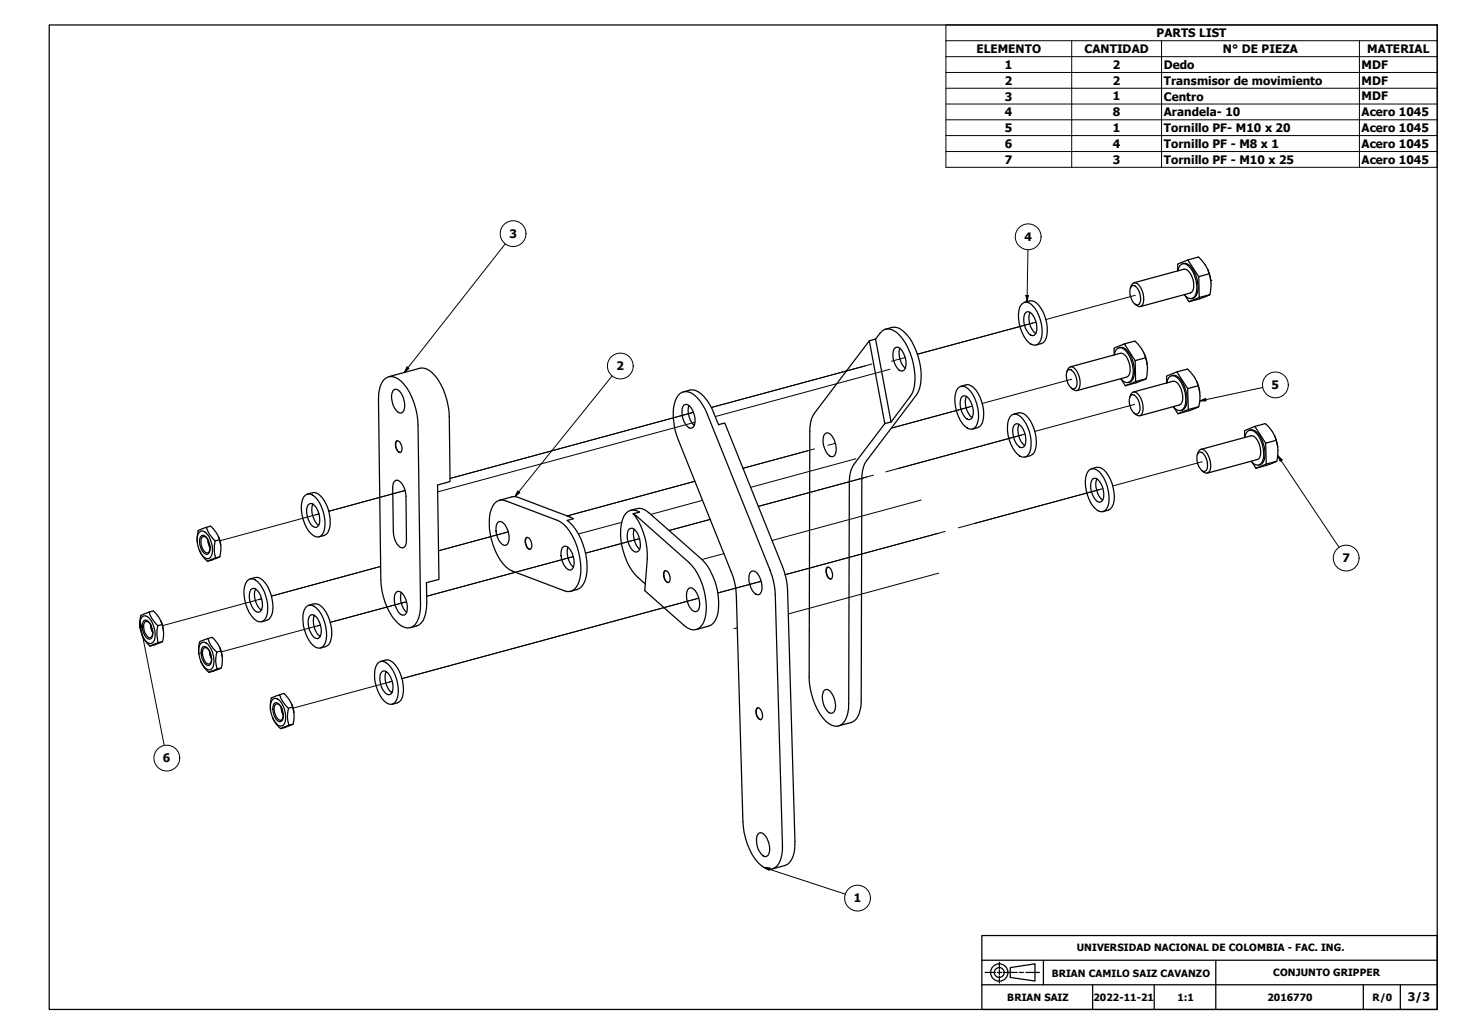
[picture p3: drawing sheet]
<svg xmlns="http://www.w3.org/2000/svg" width="594mm" height="420mm" viewBox="0 0 594 420" stroke-linecap="round" stroke-linejoin="round" font-family="sans-serif">
<!-- layer: Tweak Trail (ISO) -->
<g fill="none" stroke="#000" stroke-width=".41">
<path d="M461.3 120l-36.3 9.8M421 130.9l-48.2 13M354.3 147.9l-65.2 17.7M361.7 150l-71.1 19.3M367.9 145.3l-5.6 1.5M435.5 154.1l-36.3 9.8M281.8 167.6l-98.9 26.8M282.4 171.6l-104.5 28.3M395.2 165l-33 9 31.7-8.6M415.2 176.8l-50.6 13.7M416.5 176.4l-56.6 15.3M461.1 164.3l-40.6 11"/>
<path d="M164.6 199.3l-31 8.5M282.4 195.6l-52 14.1M331 182.4l-29.1 7.9M339.5 180.1l-3.1 .9M347.8 186.4l-42.8 11.6M354.9 193.1l-46.8 12.7M448.2 198.5l-58.8 16M488.5 187.6l-36.3 9.9M128.3 209.1l1.3-.3-40.3 11M206.5 216.1l-28.3 7.7M252.6 212.3l-17.5 4.7M259.9 218.9l-22 5.9"/>
<path d="M285.5 203.3l-21 5.7M288.6 211.1l-16.7 4.5M374.3 203.2l-60.6 16.4M384 215.9l-65 17.6M85.1 220.9l-.2 .1M154.7 230.2l-44.4 12M233 226.2l-59.6 16.1M294.2 225l-9 2.4M309.3 236.2l-17.6 4.8M381.4 232.9l-61 16.6M61.7 255.4h.1M105 243.6l1.3-.3-40.3 10.9"/>
<path d="M128.9 254.4l1.3-.4-40.3 10.9M165.2 244.5l-31 8.4M284 243.1l-120.7 32.7M299.6 255.1l-1.3 .3M85.7 266l-.2 .1M158.1 277.2l1.3-.4-40.3 11M114.9 288.9l-.2 .1"/>
</g>
<!-- layer: Visible (ISO) -->
<g fill="none" stroke="#000" stroke-width=".51">
<path d="M459.4 116.9a1.88 1.88 0 0 1 2.6-1.7 8.3 8.3 0 0 1 2.4 8.5 1.43 1.43 0 0 1-2.5 .4l-.8-.6M460 116.1a3.5 3.5 0 0 1 3.3 3.7 3.6 3.6 0 0 1-1 4.1 4.4 4.4 0 0 1-3.1-4.4 3.6 3.6 0 0 1 .8-3.4zM460.8 114.9l20.3-5.5a4.8 4.8 0 0 1 3.7 4.2 4.5 4.5 0 0 1-1.1 5.4l-20.3 5.6M480.5 107.2a3.1 3.1 0 0 1 3.9 1.8 12 12 0 0 1 1.7 11.1l-.6 .7-1.2 .5M482.7 105.6l-4.2 1.7 .1 2.8a2.74 2.74 0 0 1 3-2.9 11.1 11.1 0 0 1 4.6 11.5 2.38 2.38 0 0 1-1.4 2.4 2.38 2.38 0 0 1-2.7-.5l-.9-.9M490.8 109.6l1.2 4.4M491.4 111.2a14 14 0 0 0-4.4-6.8l-4.3 1.2 4.4 6.8M491.4 111.2a14.5 14.5 0 0 1 .2 8.5l-4.2 1.8-4.3 1.1M491.4 111.2l-4.3 1.2 .2 8.5 4.3-1.2M353.3 138.5l-22.3 29.4a11.6 11.6 0 0 0-1.9 7.4l-.3 99.8a27.6 27.6 0 0 0 6.7 17.9 4.7 4.7 0 0 0 7.8-.2 13.3 13.3 0 0 0 1.6-6.9l.2-89.8a13 13 0 0 1 1.9-7.5l12.5-16.5 2.6-.6-6.3-33.7-2.5 .7 6.2 33.6M355.8 137.8l1.8-2.4a4.3 4.3 0 0 1 6.8-.3 26.1 26.1 0 0 1 6.8 23.2l-1.3 2.8-7.8 10.4M359.9 133.8a6.3 6.3 0 0 1 8.5 2.1 26.8 26.8 0 0 1 5.3 21.8l-1.3 2.7-20.3 26.8a12 12 0 0 0-1.9 7.5l-.3 89.9a10.2 10.2 0 0 1-3.1 8.6l-6.1 1.7"/>
<path d="M414.9 123.9a2.7 2.7 0 0 1 4.5 .1 15.6 15.6 0 0 1 3.5 14.2 2.8 2.8 0 0 1-2.2 2.1 2.8 2.8 0 0 1-2.9-1.3 15.9 15.9 0 0 1-3.5-14.1zM416.3 122.9a4.3 4.3 0 0 1 6 1.4 15.1 15.1 0 0 1 2.3 14.1l-.7 .8-2.9 1M416.9 127a1.86 1.86 0 0 1 2.7 .9 8.2 8.2 0 0 1 1.1 7.9l-.6 .5a2.54 2.54 0 0 1-2.7-1.7 8.3 8.3 0 0 1-1-7zM418.5 126.9a8.1 8.1 0 0 0 2.4 8.7M456.9 139.7l-4.2 1.8 .1 2.8a2.66 2.66 0 0 1 3-2.9 11.1 11.1 0 0 1 4.5 11.4 2.38 2.38 0 0 1-1.3 2.4 2.38 2.38 0 0 1-2.8-.5l-.8-.8M481.5 120.1l1.6 2.5 4.2-1.7M156 154.3a4.7 4.7 0 0 1 6.9 .6 26.5 26.5 0 0 1 7 17.7l1 73.1a10.4 10.4 0 0 1-3.2 8.9 5.8 5.8 0 0 1-7.2-2.6 27.6 27.6 0 0 1-5.8-16.5l-.9-73a12.7 12.7 0 0 1 2.2-8.2zM157.9 153.1l12.7-3.5a6.1 6.1 0 0 1 6.1 3 28.2 28.2 0 0 1 5.9 16.6l.3 26.5-5.1 1.4 .6 38.3-5.1 1.4a35.2 35.2 0 0 1-.7 13.7 6.1 6.1 0 0 1-5.8 4.6M160 158.4a2.12 2.12 0 0 1 2.8 1.1 8.2 8.2 0 0 1 1 7.9l-.6 .4a4.3 4.3 0 0 1-3.8-4.2 5.5 5.5 0 0 1 .6-5.2zM277.7 159.2a6.3 6.3 0 0 1 8.2 1.8 21.6 21.6 0 0 1 4.1 6.7l2 4.9 2.5-.7 24.1 60.2a27.4 27.4 0 0 1 1.4 8.1l3 101.7a10.8 10.8 0 0 1-3 9.4l-6.2 1.8M363.8 141.3a2.17 2.17 0 0 1 2.8 1.2 7.7 7.7 0 0 1 .8 7.8l-.6 .4a2.55 2.55 0 0 1-2.7-1.9 7 7 0 0 1-.3-7.5zM365.6 141.5a8.7 8.7 0 0 0 2.3 8.1"/>
<path d="M389.1 158a2.75 2.75 0 0 1 4.5 .2 15.4 15.4 0 0 1 3.5 14.1 2.76 2.76 0 0 1-2.3 2.1 2.76 2.76 0 0 1-2.8-1.3 15.9 15.9 0 0 1-3.5-14.1zM390.5 157a4.9 4.9 0 0 1 6.9 2.7 14.3 14.3 0 0 1 1.4 12.9l-1.5 1.2-2.1 .5M433.5 151.1a1.88 1.88 0 0 1 2.7-1.8 8.3 8.3 0 0 1 2.3 8.5 1.45 1.45 0 0 1-2.4 .4l-.8-.6M433.7 150.7l.4-.4a2.04 2.04 0 0 1 2.5 1.4 5.9 5.9 0 0 1 .4 6l-.5 .3a4.3 4.3 0 0 1-3.1-4.4l-.1-1.1zM434.9 149.1l20.3-5.5a3.3 3.3 0 0 1 3.3 2.9 6.6 6.6 0 0 1-.1 6.4l-20.8 5.8M454.7 141.3a2.97 2.97 0 0 1 3.8 1.8 12.4 12.4 0 0 1 1.8 11.1l-.6 .7-1.2 .5M455.7 154.2l1.6 2.6 4.2-1.8M460.5 159.3l16.1-4.4a4.4 4.4 0 0 1 3.7 4.2 4.5 4.5 0 0 1-1.1 5.5l-16 4.4M464.9 143.7l1.3 4.4M465.5 145.4a14 14 0 0 0-4.4-6.8l-4.2 1.1 4.4 6.8M465.5 145.4a14.4 14.4 0 0 1 .3 8.5l-3.4 1.4-5.1 1.5M465.5 145.4l-4.2 1.1 .2 8.5 4.3-1.1"/>
<path d="M476 152.7a3 3 0 0 1 3.9 1.8 12.1 12.1 0 0 1 1.7 11.1l-.5 .7-1.2 .5M478.2 151.1l-4.2 1.7 .2 2.8a2.57 2.57 0 0 1 1.7-2.8 2.57 2.57 0 0 1 3.1 1.2 12.5 12.5 0 0 1 2.3 11.3 2.45 2.45 0 0 1-2.3 1.6 2.45 2.45 0 0 1-2.2-1.6M486.3 155.2l1.2 4.3M486.3 155.1v.1M486.9 156.8a14 14 0 0 0-4.4-6.8l-4.3 1.1 4.4 6.8M486.9 156.8a13.1 13.1 0 0 1 0 8.6l-3.1 1.3-5.1 1.4M486.9 156.8l-4.3 1.1 .3 8.5 4.2-1.1M161 179.3l.5-.3a3.5 3.5 0 0 1 1.5 4.7l-.4 .2a3.5 3.5 0 0 1-1.6-4.6zM161.4 179a3.2 3.2 0 0 0 1.4 4.9M276.1 160.1a5 5 0 0 1 7 1.4 21.4 21.4 0 0 1 4.4 6.9l25.4 63.2 1.7 5.9 .4 4 2.9 101.8a10.7 10.7 0 0 1-2.9 9.2 5.5 5.5 0 0 1-7.2-2.2 27.5 27.5 0 0 1-5.9-16.4l-2.7-91.7a26.4 26.4 0 0 0-2.1-10l-21.4-53.2a24 24 0 0 1-1.1-16.6zM277.9 164.6a2.01 2.01 0 0 1 2.8 1 8.1 8.1 0 0 1 1.1 7.9l-.6 .4a2.38 2.38 0 0 1-2.7-1.6 7.5 7.5 0 0 1-.6-7.7zM279.9 164.8a8.7 8.7 0 0 0 2.2 8.1"/>
<path d="M334.9 176.6l.5-.5a2.05 2.05 0 0 1 2.8 1.2 7.9 7.9 0 0 1 .9 7.8l-.6 .4a2.7 2.7 0 0 1-2.8-1.8 8 8 0 0 1-.8-7.1zM391 161.1a1.96 1.96 0 0 1 2.8 1 8.1 8.1 0 0 1 1 7.9l-.5 .4a2.58 2.58 0 0 1-2.8-1.6 7.4 7.4 0 0 1-.5-7.7zM392.7 161.1a8 8 0 0 0 2.3 8.6M410.5 169.3a2.73 2.73 0 0 1 4.5 .2 15.5 15.5 0 0 1 3.5 14.2 2.78 2.78 0 0 1-2.3 2.1 2.78 2.78 0 0 1-2.8-1.3 15.4 15.4 0 0 1-3.5-14.1zM411.8 168.3a4.4 4.4 0 0 1 6 1.5 15 15 0 0 1 2.4 14.1l-1.5 1.2-2.1 .6M412.4 172.4a2.01 2.01 0 0 1 2.8 1.1 8.2 8.2 0 0 1 1 7.8l-.5 .5a2.41 2.41 0 0 1-2.8-1.7 8.7 8.7 0 0 1-1-7zM414.1 172.4a8.3 8.3 0 0 0 2.3 8.7M459.1 161.3a1.88 1.88 0 0 1 2.7-1.7 8.3 8.3 0 0 1 2.3 8.5 1.5 1.5 0 0 1-2.5 .4l-.7-.6M459.7 160.5a3.5 3.5 0 0 1 3.3 3.7 3.5 3.5 0 0 1-.9 4.1 3.1 3.1 0 0 1-2.9-3.2 4.5 4.5 0 0 1 .5-4.6zM477 165.6l1.7 2.5 4.2-1.7M507.7 174.9a2.52 2.52 0 0 1 3 .8 12.3 12.3 0 0 1 2.6 12l-.5 .7-1.3 .6M509.9 173.3l-4.2 1.7 .1 2.8a2.68 2.68 0 0 1 3.1-2.9 9.9 9.9 0 0 1 4.6 8.5 5.5 5.5 0 0 1-1.7 5.4 2.88 2.88 0 0 1-3.4-1.4"/>
<path d="M518 177.3l1.2 4.3M518.6 178.9a13.6 13.6 0 0 0-4.4-6.8l-4.3 1.2 4.4 6.8M518.6 178.9a13.1 13.1 0 0 1-.1 8.7l-3.1 1.2-5.1 1.5M518.6 178.9l-4.3 1.2 .2 8.5 4.3-1.2M160.3 195.6a1.6 1.6 0 0 1 2.6 .4 8.7 8.7 0 0 1 2.1 5.7l.2 17.7a2.52 2.52 0 0 1-1.9 3.2 6.7 6.7 0 0 1-3.5-6.5l-.2-17.8 .3-2.1zM442.2 191.5a2.73 2.73 0 0 1 4.5 .2 15.9 15.9 0 0 1 3.5 14.1 2.78 2.78 0 0 1-2.3 2.2 2.78 2.78 0 0 1-2.8-1.3 15.4 15.4 0 0 1-3.5-14.1zM443.5 190.5a4.8 4.8 0 0 1 6.9 2.8 14.3 14.3 0 0 1 1.4 12.8l-1.5 1.2-2.1 .6M444.1 194.6a1.93 1.93 0 0 1 2.7 1 8.2 8.2 0 0 1 1.1 7.9l-.5 .4a2.41 2.41 0 0 1-2.8-1.6 7.4 7.4 0 0 1-.5-7.7zM445.7 194.6a8.5 8.5 0 0 0 2.4 8.6M486.5 184.6a1.9 1.9 0 0 1 2.8-1.7 8.4 8.4 0 0 1 2.3 8.5 1.5 1.5 0 0 1-2.5 .4l-.8-.6M486.7 184.3l.5-.5a1.99 1.99 0 0 1 2.4 1.5 6.1 6.1 0 0 1 .5 5.9l-.6 .4a2.72 2.72 0 0 1-2.4-2.1 6.6 6.6 0 0 1-.4-5.2zM488 182.6l20.3-5.5a4.4 4.4 0 0 1 3.6 4.2 4.5 4.5 0 0 1-1 5.4l-20.3 5.6"/>
<path d="M508.7 187.7l1.6 2.6 4.2-1.7M519.2 181.6v.1M81 216.3a1.82 1.82 0 0 1 2.9 .4 9 9 0 0 1 1.6 9.8 1.88 1.88 0 0 1-3-.4 10.1 10.1 0 0 1-2-9zM81.9 217.7a2.02 2.02 0 0 1 2.5 1.5 5.1 5.1 0 0 1 .2 5.9 1.94 1.94 0 0 1-2.6-1.5 5.4 5.4 0 0 1-.1-5.9zM83.9 214.3l1.7-.5a11.6 11.6 0 0 1 3.5 12.6l-4.8 1.7M84.5 219.4l.1 1.1 .7 2M84.8 219.9a2.12 2.12 0 0 0-2.3-1.9 4.6 4.6 0 0 0 .6 6.1l1.2 .6a2.46 2.46 0 0 0 1-2.8M88.7 218l1 3.5M89.2 219.3l-1.8 .5M123.5 201.8a2.72 2.72 0 0 1 4.6 .2 15.9 15.9 0 0 1 3.5 14.1 2.81 2.81 0 0 1-2.3 2.1 2.81 2.81 0 0 1-2.8-1.2 15.5 15.5 0 0 1-3.5-14.2zM124.9 200.8a4.8 4.8 0 0 1 6.9 2.8 14.3 14.3 0 0 1 1.4 12.8l-1.5 1.2-2.1 .6M125.2 205.1l.6-.4a2.48 2.48 0 0 1 2.8 1.7 8.7 8.7 0 0 1 .9 7l-.5 .6a1.96 1.96 0 0 1-2.7-1 8.2 8.2 0 0 1-1.1-7.9z"/>
<path d="M127.1 204.9a8.3 8.3 0 0 0 2.4 8.6M201 204.4a3.8 3.8 0 0 1 4.5-.9l21.1 8a15.1 15.1 0 0 1 7 8.3 25.3 25.3 0 0 1 1.6 16.8 4.4 4.4 0 0 1-5.8 3.5l-21.2-8a18.6 18.6 0 0 1-8.5-12.8 17.6 17.6 0 0 1 1.3-14.9zM202.1 212.6l.5-.5a2.26 2.26 0 0 1 2.8 1.4 7.8 7.8 0 0 1 .7 7.7 1.76 1.76 0 0 1-2.7-.7 8.1 8.1 0 0 1-1.3-7.9zM202.9 203.3l5.1-1.4 2.5 .2 22.5 8.7-2.5 .7a25.5 25.5 0 0 1 8 20.7 7.5 7.5 0 0 1-6.6 8.1M213.7 218.7l.4-.3a3.2 3.2 0 0 1 1.7 4.4l-.3 .4a3.2 3.2 0 0 1-1.8-4.5zM214.1 218.4a3.3 3.3 0 0 0 1.4 4.8M230.6 211.4l-.1 .2M255.7 215a1.79 1.79 0 0 1 2.7 .8 8.3 8.3 0 0 1 1.3 7.9l-.6 .5a2.3 2.3 0 0 1-2.8-1.5 7.7 7.7 0 0 1-.6-7.7zM256.3 207.4a6 6 0 0 1 7.4 1l21.4 18.8a26.1 26.1 0 0 1 6.2 23.4 5.3 5.3 0 0 1-3.4 3.8l-5 1.4M257.3 208.8l22.7 19.8a26.2 26.2 0 0 1 6.3 23.4 4.6 4.6 0 0 1-3.5 3.8 4.6 4.6 0 0 1-4.9-1.7l-15.9-14.1 1-12.8a28.1 28.1 0 0 0-5.7-18.4zM257.3 208.8l2.5-.7a4.4 4.4 0 0 0-6.9 3.1 25.8 25.8 0 0 0 9.3 26.1M257.7 215.1a8.7 8.7 0 0 0 2.2 8.1"/>
<path d="M80.2 220.6l-.1-2.4 .4-2.6 3.4-1.3 1.3 2.8 2.2 2.7-.3 3.6 .5 3.3-3.3 1.4-1.9-2.1-1.4-2.4M84.5 220l.6 2M89.3 226.2l-1.7 .5M100.3 236.3a2.65 2.65 0 0 1 4.5 .2 15.9 15.9 0 0 1 3.5 14 2.81 2.81 0 0 1-2.3 2.2 2.81 2.81 0 0 1-2.8-1.3 15.5 15.5 0 0 1-3.5-14.1zM101.6 235.2a4.3 4.3 0 0 1 6 1.5 16.4 16.4 0 0 1 2.9 13 4.1 4.1 0 0 1-4.2 2.9M101.9 239.6l.6-.4a2.48 2.48 0 0 1 2.8 1.6 8.7 8.7 0 0 1 .9 7.1l-.5 .6a1.96 1.96 0 0 1-2.7-1 8.2 8.2 0 0 1-1.1-7.9zM103.9 239.3a8.2 8.2 0 0 0 2.3 8.6M228.5 222.6l.5-.5a2.3 2.3 0 0 1 2.8 1.3 8 8 0 0 1 .7 7.8 1.76 1.76 0 0 1-2.7-.7 8.6 8.6 0 0 1-1.3-7.9zM230.8 222.4a8.7 8.7 0 0 0 2.2 8.1M270.1 231.9a2.95 2.95 0 0 1 2.1 4.3l-.4 .4a2.97 2.97 0 0 1-2-4.2zM270.4 231.9a3.2 3.2 0 0 0 1.3 4.8M279.8 239.2l.6-.3a3.7 3.7 0 0 1 3.3 3.3 5.6 5.6 0 0 1-.5 6.2 2.34 2.34 0 0 1-2.8-1.5 7.5 7.5 0 0 1-.6-7.7z"/>
<path d="M305.2 232.3a1.99 1.99 0 0 1 2.7 .9 8.3 8.3 0 0 1 1.1 8 1.63 1.63 0 0 1-2.6-.4 7.5 7.5 0 0 1-1.2-8.5zM336 230.6l.5-.2a3.6 3.6 0 0 1 1.4 4.7l-.4 .2a3.5 3.5 0 0 1-1.5-4.7zM336.4 230.5a3.2 3.2 0 0 0 1.3 4.7M56.9 255l-.1-2.4 .4-2.5 3.4-1.4 1.3 2.9 2.2 2.6-.3 3.7 .5 3.3-3.3 1.4-1.9-2.1-1.4-2.4M57.7 250.7a1.95 1.95 0 0 1 2.9 .5 9.2 9.2 0 0 1 1.6 9.8l-.6 .4a2.87 2.87 0 0 1-3.1-1.8 9.2 9.2 0 0 1-.8-8.9zM58.6 252.1a2.05 2.05 0 0 1 2.6 1.6 5.3 5.3 0 0 1 .1 5.9 1.98 1.98 0 0 1-2.6-1.5 5.4 5.4 0 0 1-.1-6zM60.6 248.7l1.7-.4a11.8 11.8 0 0 1 3.5 12.5l-4.8 1.8M61.2 253.8l.8 3.2M61.2 254.4l.6 2.1M61.5 254.4a2.12 2.12 0 0 0-2.3-1.9 4.5 4.5 0 0 0 .6 6.1l.6 .5h.6a2.3 2.3 0 0 0 1-2.7M65.4 252.5l1 3.5M65.9 253.8l-1.8 .4"/>
<path d="M84.5 259.4l1.7-.4a12.5 12.5 0 0 1 3.8 12.4l-5.2 1.8M124.1 246.9a2.75 2.75 0 0 1 4.6 .2 15.5 15.5 0 0 1 3.4 14.2 2.77 2.77 0 0 1-2.2 2.1 2.77 2.77 0 0 1-2.8-1.3 15.9 15.9 0 0 1-3.5-14.1zM125.5 245.9a4.3 4.3 0 0 1 6 1.5 15 15 0 0 1 2.4 14.1l-1.6 1.2-2.1 .6M127.8 250l-.7-.2a2 2 0 0 0-1.9 2.3 8 8 0 0 0 3.1 7.3 1.65 1.65 0 0 0 2.1-1.7 8.6 8.6 0 0 0-2.6-7.7 8.1 8.1 0 0 0 2.3 8.7M161.2 240.5a2.03 2.03 0 0 1 2.7 1.2 8.1 8.1 0 0 1 .9 7.8l-.5 .4a2.53 2.53 0 0 1-2.8-1.8 7.3 7.3 0 0 1-.3-7.6zM163.1 240.7a8.4 8.4 0 0 0 2.1 8.1M66 260.7l-1.7 .5M80.8 265.7l-.1-2.4 .4-2.5 3.4-1.4 1.3 2.9 2.3 2.7-.2 1a10.5 10.5 0 0 0 .4 5.9l-3.5 1.3-1.9-2.1-1.2-2.3M81.5 261.5a1.88 1.88 0 0 1 3 .4 9.4 9.4 0 0 1 1.7 9.7 1.88 1.88 0 0 1-3-.3 9.4 9.4 0 0 1-1.7-9.8zM82.5 262.8a2.05 2.05 0 0 1 2.5 1.5 5.4 5.4 0 0 1 .2 6 2.02 2.02 0 0 1-2.5-1.5 5.6 5.6 0 0 1-.2-6zM85.1 264.5l.9 3.2M85.2 265.2l.5 1.9"/>
<path d="M85.4 265.1a2.38 2.38 0 0 0-2.3-1.9 4.2 4.2 0 0 0 0 5.3l.6 .8 1.2 .6a2.26 2.26 0 0 0 1-2.8M89.3 263.1l1 3.6M89.8 264.5l-1.7 .5M90 271.4l-1.7 .5M153.3 269.8a2.34 2.34 0 0 1 3.5-.6 14.7 14.7 0 0 1 4.5 14.9 2.8 2.8 0 0 1-2.3 2.1 2.8 2.8 0 0 1-2.8-1.2 15.9 15.9 0 0 1-3.5-14.1zM154.7 268.8a4.2 4.2 0 0 1 6 1.4 14.9 14.9 0 0 1 2.3 14.2l-1.5 1.2-2.1 .6M156.9 272.9l-.8-.3a2.14 2.14 0 0 0-1.7 2.4 8 8 0 0 0 3.1 7.2 1.65 1.65 0 0 0 2.1-1.7 8.6 8.6 0 0 0-2.7-7.6 8 8 0 0 0 2.4 8.6M109.9 288.6v-2.4l.3-2.6 3.4-1.3 1.3 2.9 2.3 2.6-.2 1a10.2 10.2 0 0 0 .4 5.9l-3.4 1.4-1.9-2.1-1.3-2.4M110.7 284.3a1.88 1.88 0 0 1 3 .4 9.4 9.4 0 0 1 1.6 9.8 1.88 1.88 0 0 1-3-.4 9.1 9.1 0 0 1-1.6-9.8zM111.6 285.7a2.05 2.05 0 0 1 2.6 1.5 5.3 5.3 0 0 1 .1 5.9 1.91 1.91 0 0 1-2.5-1.5 5.6 5.6 0 0 1-.2-5.9zM113.6 282.3l1.8-.5a12.5 12.5 0 0 1 3.7 12.4l-5.1 1.9M114.2 287.4l.9 3.2"/>
<path d="M114.3 288l.5 2M114.6 288a2.19 2.19 0 0 0-2.3-2 4.2 4.2 0 0 0 0 5.3l1.2 1.3 .5 .1a2.26 2.26 0 0 0 1.1-2.8M118.4 286l1 3.5M118.9 287.3l-1.7 .5M119.1 294.2l-1.7 .5M307.5 287.8l.4-.2a3.2 3.2 0 0 1 1.2 4.9 3.3 3.3 0 0 1-1.6-4.7zM307.9 287.6a3.2 3.2 0 0 0 1.3 4.8M335.2 280.3a2.08 2.08 0 0 1 2.7 1.3 7.9 7.9 0 0 1 .9 7.8l-.6 .4a2.66 2.66 0 0 1-2.8-1.9 7.2 7.2 0 0 1-.2-7.6zM308.3 338.6a1.96 1.96 0 0 1 2.7 1 8.1 8.1 0 0 1 1.1 7.9l-.5 .5a2.41 2.41 0 0 1-2.8-1.7 8.3 8.3 0 0 1-1-7z"/>
</g>
<circle cx="492" cy="114" r=".25" fill="#000"/>
<!-- layer: Symbol (ISO) -->
<g fill="none" stroke="#000" stroke-width=".41">
<path d="M384.4 16.6v-6.5h199.6v6.5M384.4 16.6h199.6v6.4M384.4 16.6v51.4h199.6v-45M435.5 16.6v51.4M472 16.6v51.4M552.4 16.6v51.4M384.4 23h199.6M384.4 29.4h199.6M384.4 35.9h199.6M384.4 42.3h199.6M384.4 48.7h199.6M384.4 55.1h199.6"/>
<path d="M384.4 61.6h199.6M205.3 99.1l-41 52.3M417.7 101.5l-.4 21M416.9 120.1h1l-.6 2.4zM165.4 149.1l.8 .6-1.9 1.7zM248.7 152.8l-39.5 49M513.1 157.5l-25.5 5.4M487.6 162.9l2.2-1 .3 1zM210.4 199.6l.8 .6-2 1.6zM519.2 185.1l1.8 1.8-.8 .5zM519.2 185.1l24.9 37.3M56.8 252.6l1 2.4-1 .2z"/>
<path d="M56.8 252.6l9.9 50.3M310.3 352.4l2.6 .3-.4 1zM310.3 352.4l33.2 10.9"/>
<circle cx="208.5" cy="94.9" r="5.2"/>
<circle cx="417.8" cy="96.2" r="5.2"/>
<circle cx="252.1" cy="148.7" r="5.2"/>
<circle cx="518.3" cy="156.4" r="5.2"/>
<circle cx="547" cy="226.8" r="5.2"/>
<circle cx="67.8" cy="308" r="5.2"/>
<circle cx="348.5" cy="364.9" r="5.2"/>
</g>
<!-- layer: Border (ISO) -->
<path d="M20 10.1h564v400.1h-564z" fill="none" stroke="#000" stroke-width=".51"/>
<!-- layer: Title (ISO) -->
<g fill="none" stroke="#000" stroke-width=".51">
<path d="M399 380.2h185v30h-185zM399 390.2h185M400.3 395.1h4.2M405.3 395.1h1.7M406.1 391v2.8M406.1 394.3v1.7M406.1 396.6v2.8M407.7 395.1h5.6M410.5 393.2l10.1-1.6v7l-10.1-1.4zM414.1 395.1h1.8M416.9 395.1h5.4M424 390.2v10"/>
<path d="M494 390.2v20M399 400.2h185M444 400.2v10M469 400.2v10M554 400.2v10M569 400.2v10"/>
<circle cx="406.1" cy="395.2" r="3.5"/>
<circle cx="406.1" cy="395.2" r="2"/>
</g>
<!-- layer: Symbol (ISO) -->
<g fill="#000">
<path d="M416.9 120.1h1l-.6 2.4z" fill-rule="evenodd"/>
<path d="M165.4 149.1l.8 .6-1.9 1.7z" fill-rule="evenodd"/>
<path d="M487.6 162.9l2.2-1 .3 1z" fill-rule="evenodd"/>
<path d="M210.4 199.6l.8 .6-2 1.6z" fill-rule="evenodd"/>
<path d="M519.2 185.1l1.8 1.8-.8 .5z" fill-rule="evenodd"/>
<path d="M56.8 252.6l1 2.4-1 .2z" fill-rule="evenodd"/>
<path d="M310.3 352.4l2.6 .3-.4 1z" fill-rule="evenodd"/>
</g>
<g font-size="4.8">
<text x="470" y="15.2">PARTS LIST</text>
<text x="396.7" y="21.6">ELEMENTO</text>
<text x="440.7" y="21.6">CANTIDAD</text>
<text x="497" y="21.6">N° DE PIEZA</text>
<text x="555.5" y="21.6">MATERIAL</text>
<text x="408.4" y="28">1</text>
<text x="452.2" y="28">2</text>
<text x="472.9" y="28">Dedo</text>
<text x="553.3" y="28">MDF</text>
<text x="408.4" y="34.4">2</text>
<text x="452.2" y="34.4">2</text>
<text x="472.9" y="34.5">Transmisor de movimiento</text>
<text x="553.3" y="34.4">MDF</text>
<text x="408.4" y="40.9">3</text>
<text x="452.2" y="40.8">1</text>
<text x="472.9" y="40.9">Centro</text>
<text x="553.3" y="40.8">MDF</text>
<text x="408.4" y="47.2">4</text>
<text x="452.2" y="47.3">8</text>
<text x="472.9" y="47.3">Arandela- 10</text>
<text x="553.3" y="47.3">Acero 1045</text>
<text x="408.4" y="53.6">5</text>
<text x="452.2" y="53.6">1</text>
<text x="472.9" y="53.8">Tornillo PF- M10 x 20</text>
<text x="553.3" y="53.7">Acero 1045</text>
<text x="408.4" y="60.1">6</text>
<text x="452.2" y="60.1">4</text>
<text x="472.9" y="60.2">Tornillo PF - M8 x 1</text>
<text x="553.3" y="60.1">Acero 1045</text>
<text x="408.4" y="66.5">7</text>
<text x="452.2" y="66.5">3</text>
<text x="472.9" y="66.6">Tornillo PF - M10 x 25</text>
<text x="553.3" y="66.5">Acero 1045</text>
<text x="207" y="96.8">3</text>
<text x="416.2" y="98">4</text>
<text x="250.5" y="150.5">2</text>
<text x="516.7" y="158.2">5</text>
<text x="545.5" y="228.5">7</text>
<text x="66.2" y="309.8">6</text>
<text x="346.9" y="366.7">1</text>
<text x="572.1" y="406.6">3/3</text>
</g>
<g font-size="4.1">
<text x="437.5" y="386.6">UNIVERSIDAD NACIONAL DE COLOMBIA - FAC. ING.</text>
<text x="427.4" y="397.1">BRIAN CAMILO SAIZ CAVANZO</text>
<text x="517.4" y="396.8">CONJUNTO GRIPPER</text>
<text x="409.3" y="407">BRIAN SAIZ</text>
<text x="444.4" y="407">2022-11-21</text>
<text x="478.4" y="406.8">1:1</text>
<text x="515" y="406.8">2016770</text>
<text x="557.7" y="406.6">R/0</text>
</g>
</svg>
